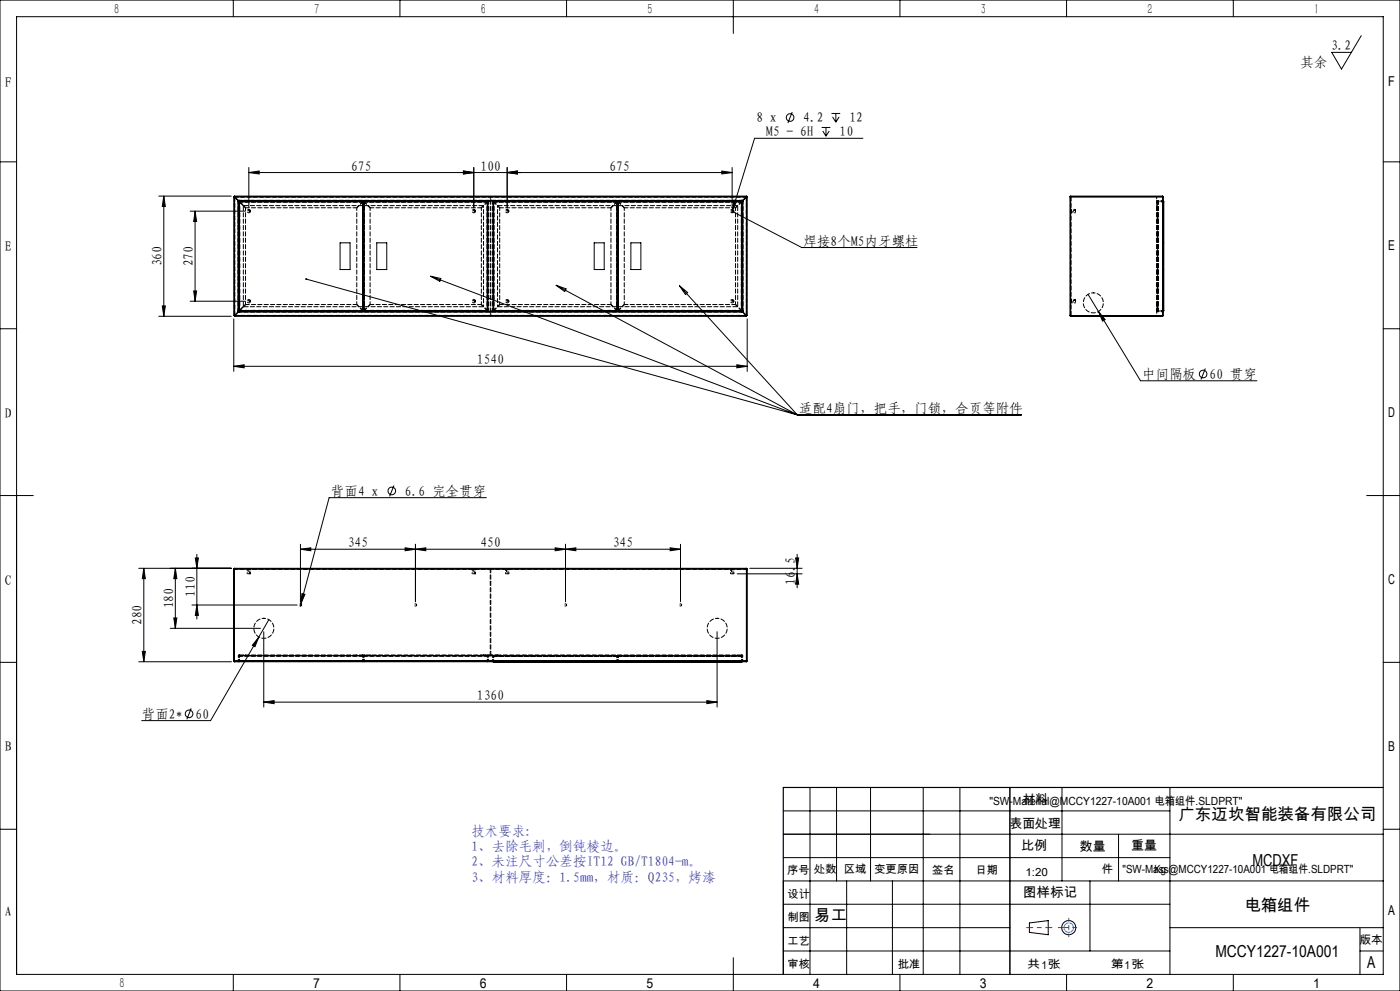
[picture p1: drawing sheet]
<svg xmlns="http://www.w3.org/2000/svg" width="420mm" height="297mm" viewBox="0 0 420 297" stroke-linecap="round" stroke-linejoin="round" font-family="sans-serif">
<g fill="none" stroke="#000" stroke-width=".3">
<path d="M0 0h420v297h-420zM5 5h410v287h-410zM70 0v5M120 0v5M170 0v5M220 0v10M270 0v5M320 0v5M370 0v5M408.4 10.7l-6 10-2.9-5h5.9M237.7 33.6l-1.3 3.3M246.5 38.2h2.6"/>
<path d="M246.8 39.3l1 1.5M247.8 38.2v2.6M248.8 39.3l-1 1.5M249.4 34h2.7M249.8 35l1 1.6M250.8 34v2.6M251.7 35l-.9 1.6M0 48.5h5M47.6 58.8h21.8M49.1 58.8l.5 3.1h-.9zM49.1 58.8v36M70.1 59l.3 .1"/>
<path d="M70.1 59v35.6M70.1 59h.2M70.3 59l.1 .1M70.3 59h.1M70.3 58.8l.1 .2M70.3 58.8h153.6M70.3 58.8v36M70.4 59h.1M70.4 59.1l1.2 1.2-.2 .1M70.4 59h153.8M70.4 59l1.2 1.2 .1-.1M74.6 51.7l3.2-.4v.8z"/>
<path d="M74.6 50.2v12.1M74.6 51.7h145M139 51.3l3.1 .4-3.1 .4zM142.1 50.2v12.1M152.2 51.7l3-.4v.8zM152.2 50.2v12.1M216.5 51.3l3.1 .4-3.1 .4zM219.6 50.2v12.1M223.8 59l-1.2 1.2v-.1M223.9 59h.1M223.9 59v.1M223.9 58.8l-.1 .2"/>
<path d="M223.9 59.1l-1.2 1.2 .1 .1M223.9 58.8v36M224.2 59l-.3 .1M224.2 59v35.6M258.9 41.4h-32.5l-6.7 21.7M321 59h28M321 59v35.6M321.1 59h27.7M321.2 58.8l-.2 .2M321.2 58.8h27.6M321.2 58.8v36M347 58.9v.1"/>
<path d="M348.8 59l.2 .1M348.8 58.8l.2 .2M348.8 58.8v36M349 59v35.6M415 48.5h5M57 63.3h16.6M58.5 63.3l.5 3.1h-.9zM58.5 63.3v27M71.4 60.4h.2M71.4 60.4v32.8M71.6 60.4h.1M71.6 60.4v32.8"/>
<path d="M71.7 60.1v.2M71.7 60.3l.1 .1M71.7 60.3h150.9M71.7 60.4l.1 .1M71.7 60.1h150.9M71.7 60.4v.1M71.8 60.4h.1M102 72.8h3v8h-3zM108.8 60.4h.4M109 60.5l-.2-.2v33l.2-.2M109 60.5h.3M109 60.5v32.6"/>
<path d="M109.1 60.5h-37.5l.3-.2v33l-.3-.2h37.5M109.2 60.4l.1 .1M109.3 60.5h37.1h-.2v-.2v33v-.2h.2h-37.1M109.3 60.5v32.6M113 72.8h3v8h-3zM146.2 60.4h.2M146.4 60.3v33M147.9 60.3v33M147.9 60.4h.2M148.1 60.3l-.2 .2h74.7l-.2-.2v33l.2-.2h-74.7l.2 .2zM178.3 72.8h3v8h-3zM185 60.4h.5"/>
<path d="M185.3 60.5l.2-.2v33l-.2-.2M185.3 60.5h-.3v-.2v33v-.2h.3M185.3 60.5v32.6M189.3 72.8h3v8h-3zM219.7 63.1l-.1 .4M219.9 63.5l20.6 10.7h34.6M220.2 60l.9 .3-1.4 2.8zM222.4 60.4h.1M222.5 60.4h-.1M222.6 60.1v.2M222.6 60.3l-.1 .1M222.6 60.4v.1"/>
<path d="M222.6 60.4l-.1 .1M222.6 60.4h.2M222.6 60.4h.1M222.6 60.4v32.8M222.8 60.4v32.8M349 60.5h.1M349 60.3l.1 .2M349.1 60.5v32.6M0 98.5h5M47.6 94.8h21.8M48.7 91.7h.9l-.5 3.1zM57 90.3h16.6"/>
<path d="M58.1 87.2h.9l-.5 3.1zM70.1 95.6v15.7M70.1 94.6h.2M70.3 94.6h.1M70.3 94.8h153.6M70.4 94.5l-.3 .1M70.4 94.5l-.1 .1M70.4 94.6h.1M70.4 94.6h153.8M70.4 94.6l-.1 .2M71.4 93.2h.2M71.4 93.2l.2 .1-1.2 1.2"/>
<path d="M71.7 93.3v.2M71.7 93.1l-.1 .1M71.7 93.3h150.9M71.7 93.5l-.1-.1-1.2 1.2M71.7 93.5h150.9M71.7 93.1h.1M71.8 93.2l-.1 .1M71.8 93.2h.1M71.8 93.1h-.1M71.9 93.1l-.1 .1M91.9 83.6l147.3 40.8M108.8 93.2h.4"/>
<path d="M109 93.1h.3M109.3 93.1h-.1M129.2 82.8l110 41.6M129.2 82.8l3.1 .7-.4 .8zM146.2 93.2h.2M147.9 93.2h.2M166.9 85.5l72.3 38.9M166.9 85.5l2.9 1.1-.4 .8zM185 93.2h.5M203.9 85.7l35.3 38.7M203.9 85.7l2.4 2-.7 .6zM222.4 93.2h.1"/>
<path d="M222.4 93.1l.1 .1M222.5 93.2l.1 .1M222.5 93.1h.1M222.6 93.3v.2M222.6 93.1v.1M222.6 93.5v-.1l1.2 1.2M222.6 93.1h.1M222.6 93.2h.2M222.8 93.2l-.1 .1 1.2 1.2M223.8 94.6l.1 .2M223.8 94.6h.1M223.9 94.5l.3 .1"/>
<path d="M223.9 94.5v.1M224.2 95.6v15.7M321 94.6h28M321 94.6l.2 .2M321.1 94.6h27.7M321.2 94.8h27.6M326.4 88.2l15.8 25.9h34.9M329.5 93.3l2 2.5-.7 .4zM347 94.6h.1M349 94.5l-.2 .1M349 94.6l-.2 .2M349 93.1h.1"/>
<path d="M349.1 93.1l-.1 .2M415 98.5h5M70.1 109.8l3.1-.5v.9zM70.1 109.8h154.1M221.1 109.3l3.1 .5-3.1 .4zM361.6 110.5l-1.3 3.2M239.2 124.4h67.2M0 148.5h10M118.2 145.5l-1.3 3.3M145.9 149.2h-47.2l-8.5 31.8M410 148.5h10M41.6 170.3h27.8"/>
<path d="M43.1 170.3l.5 3.1h-.9zM43.1 170.3v28M52.6 170.3l.5 3.1h-1zM52.6 170.3v18M58.6 167.2h.9l-.4 3.1zM59.1 166.1v19.4M70.1 170.5v27.6M70.1 170.5h154.1M70.4 170.3v28M70.4 170.5v27.8M70.4 170.3l-.3 .2M70.4 170.3h153.5"/>
<path d="M90.1 164.6l3.1-.4v.9zM90.1 163.1v17.2M90.1 164.6h114.1M90.6 177.9l.9 .2-1.3 2.9zM121.5 164.2l3.1 .4-3.1 .5zM124.6 164.6l3.1-.4v.9zM124.6 163.1v17.2M166.5 164.2l3.2 .4-3.2 .5zM169.7 164.6l3.1-.4v.9zM169.7 163.1v17.2M201 164.2l3.2 .4-3.2 .5zM204.2 163.1v17.2"/>
<path d="M221.2 172h19.4M223.9 170.3l-.1 28M223.9 170.5v27.8M223.9 170.3l.3 .2M224.2 170.5v27.6M224.9 170.3h15.7M238.7 167.2h.9l-.5 3.1zM239.1 172l.5 3.1h-.9zM239.1 166.1v10.1M0 198.5h5M41.6 198.3h27.8M42.7 195.2h.9l-.5 3.1z"/>
<path d="M51.1 188.3h27M52.1 185.2h1l-.5 3.1zM57.6 181.3h31.5M59.1 181.3l.4 3.1h-.9zM70.1 198.1l.3 .2M70.1 198.1h154.1M70.4 198.3h153.5M77.6 190.9l-1.1 2.9-.8-.4zM79.1 189.3v22.6M80.6 185.7l-17.4 30.3h-20.7M90.2 181l-.1 .6M147.9 198.3l.2 .2"/>
<path d="M148.1 198.3v.2M148.1 198.5h36.9M185 198.5h.5M185 198.3v.2M185.5 198.3v.2M185.5 198.5h36.9M215.1 189.3v22.6M222.4 198.3v.2M222.6 198.3l-.2 .2M224.2 198.1l-.3 .2M415 198.5h5M57.4 212.3l-1.3 3.3"/>
<path d="M79.1 210.4l3.1-.4v.9zM79.1 210.4h136M212.1 210l3 .4-3 .5zM243 236v56M251 236v28M261.2 236v28M277 236v56M288 236v56M303 236v56M318.6 236v28M351 236v56M0 248.5h5"/>
<path d="M235 257h116M235 243h116M335.6 250v14M415 248.5h5M415 250h-180M235 271h116M235 278h68M254 264v28M267.7 264v28M308.8 276.6l5.7-.7v4.2l-5.7-.7zM327 264v21M351 278h64"/>
<path d="M408 278v14M415 264h-180v28M70 292v5M120 292v5M170 292v5M220 287v10M235 285h116M270 292v5M320 292v5M370 292v5M408 285h7"/>
<circle cx="237" cy="35.2" r="1.14"/>
<circle cx="360.9" cy="112.1" r="1.15"/>
<circle cx="117.5" cy="147.1" r="1.15"/>
<circle cx="56.7" cy="213.9" r="1.15"/>
<circle cx="320.6" cy="278" r="2.12"/>
</g>
<circle cx="320.6" cy="278" r="1.41" fill="none" stroke="#0080ff" stroke-width=".3"/>
<path d="M415 236h-180v56" fill="none" stroke="#000" stroke-width=".35"/>
<path d="M320.6 280.8v-5.6" fill="none" stroke="#f00" stroke-width=".3" stroke-dasharray="6.3 1.3 1.3 1.3" stroke-dashoffset="5.5"/>
<path d="M317.5 278h6.6" fill="none" stroke="#f00" stroke-width=".3" stroke-dasharray="6.3 1.3 1.3 1.3" stroke-dashoffset="3.3"/>
<path d="M308 278h7.6" fill="none" stroke="#f00" stroke-width=".3" stroke-dasharray="6.3 1.3 1.3 1.3" stroke-dashoffset="4.4"/>
<g fill="#000">
<path d="M74.6 51.7l3.2-.4v.8zM139 51.3l3.1 .4-3.1 .4z"/>
<path d="M139 51.3l3.1 .4-3.1 .4zM152.2 51.7l3-.4v.8z"/>
<path d="M152.2 51.7l3-.4v.8zM216.5 51.3l3.1 .4-3.1 .4z"/>
<path d="M58.5 63.3l.5 3.1h-.9zM58.1 87.2h.9l-.5 3.1z"/>
<path d="M220.2 60l-.5 3.1 1.4-2.8zM329.5 93.3l1.3 2.9 .7-.4zM77.6 190.9l-1.9 2.5 .8 .4zM90.6 177.9l-.4 3.1 1.3-2.9zM90.1 164.6l3.1-.4v.9zM121.5 164.2l3.1 .4-3.1 .5zM124.6 164.6l3.1-.4v.9zM166.5 164.2l3.2 .4-3.2 .5zM169.7 164.6l3.1-.4v.9zM201 164.2l3.2 .4-3.2 .5z"/>
<path d="M48.7 91.7h.9l-.5 3.1zM49.1 58.8l.5 3.1h-.9z"/>
<path d="M91.7 83.4l.2 .2h-.3a.29 .29 0 0 0 .3 .3 .29 .29 0 0 0 .2-.4 .29 .29 0 0 0-.4-.1zM219.7 63.3l.2 .2-.2-.1a.3 .3 0 0 0 .3 .4 .3 .3 0 0 0 .2-.5 .3 .3 0 0 0-.5 0z"/>
<path d="M70.1 109.8l3.1-.5v.9zM221.1 109.3l3.1 .5-3.1 .4z"/>
<path d="M58.6 167.2h.9l-.4 3.1zM59.1 181.3l.4 3.1h-.9zM43.1 170.3l.5 3.1h-.9zM42.7 195.2h.9l-.5 3.1zM52.6 170.3l.5 3.1h-1zM52.1 185.2h1l-.5 3.1z"/>
<path d="M239.1 172l.5 3.1h-.9zM238.7 167.2h.9l-.5 3.1z"/>
<path d="M79.1 210.4l3.1-.4v.9zM212.1 210l3 .4-3 .5z"/>
</g>
<g fill="none" stroke="#000" stroke-width=".3" stroke-dasharray="1.3 .6" stroke-dashoffset=".3">
<path d="M71.9 60.4h36.9M71.9 60.3h36.9M72 60.5h36.7M72 60.5l1.7 1.8M73.7 62.3l-1.8-1.7M107 62.3l1.7-1.8M108.7 60.5h-36.7M108.8 60.5h-36.9M108.8 60.6l-1.8 1.7M109.3 60.4h36.9M109.3 60.3h36.9M109.3 60.5h36.8"/>
<path d="M109.3 60.5l1.8 1.8M111 62.3l-1.7-1.7M144.3 62.3l1.8-1.8M146.1 60.5h-36.8M146.2 60.5h-36.9M146.2 60.6l-1.8 1.7M147.1 60.3v33M148.1 60.4h37M148.1 60.3h37M148.2 60.5h36.8M148.2 60.5l1.8 1.8M149.9 62.3l-1.8-1.7"/>
<path d="M183.2 62.3l1.8-1.8M185 60.5h-36.8M185.1 60.5h-37M185.1 60.6l-1.8 1.7M185.5 60.4h36.9M185.5 60.3h36.9M185.6 60.5h36.8M185.6 60.5l1.8 1.8M187.3 62.3l-1.8-1.7M220.6 62.3l1.8-1.8M222.4 60.5h-36.8M222.4 60.5h-36.9"/>
<path d="M222.4 60.6l-1.7 1.7M71.9 93h36.9M71.9 93l1.8-1.8M72 93h36.7M73.7 91.3l-1.7 1.7M107 91.2l1.8 1.8M108.7 93h-36.7M108.7 93l-1.7-1.7M108.8 93.1h-36.9M108.8 93.2h-36.9M109.3 93h36.9M109.3 93l1.7-1.8"/>
<path d="M109.3 93h36.8M111.1 91.3l-1.8 1.7M144.4 91.2l1.8 1.8M146.1 93h-36.8M146.1 93l-1.8-1.7M146.2 93.1h-36.9M146.2 93.2h-36.9M146.6 93.3v-33M147.2 93.3v-33M147.8 93.3v-33M148.1 93h37M148.1 93l1.8-1.8"/>
<path d="M148.2 93h36.8M150 91.3l-1.8 1.7M183.3 91.2l1.8 1.8M185 93h-36.8M185 93l-1.8-1.7M185.1 93.1h-37M185.1 93.2h-37M185.5 93h36.9M185.5 93l1.8-1.8M185.6 93h36.8M187.4 91.3l-1.8 1.7M220.7 91.2l1.7 1.8"/>
<path d="M222.4 93h-36.8M222.4 93l-1.8-1.7M222.4 93.1h-36.9M222.4 93.2h-36.9M71.9 198.1h36.9M71.9 196.5h36.9M108.8 196.5h-36.9M108.8 198.1h-36.9M109.3 198.1h36.9M109.3 196.5h36.9M146.2 196.5h-36.9M146.2 198.1h-36.9"/>
<path d="M148.1 198.2h37M148.1 196.7h37M148.2 196.6h36.8M185.1 196.7h-37M185.1 198.2h-37M185.5 198.2h36.9M185.5 196.7h36.9M185.6 196.6h36.8M222.4 196.7h-36.9M222.4 198.2h-36.9"/>
</g>
<g fill="none" stroke="#000" stroke-width=".3" stroke-dasharray="1.3 .6" stroke-dashoffset=".4">
<path d="M70.5 59h76.6M147.2 59h76.7M71.5 60.3v32.9M222.9 60.3v32.9M347.2 60.3v32.9M348.8 60.3v32.9M71.4 93.2v-32.9M147.1 94.5h-76.6M222.8 93.2v-32.9M223.9 94.5h-76.7M348.8 93.2v-32.9M70.4 170.5h76.7"/>
<path d="M147.1 170.5h-76.7M147.2 170.5h76.7M223.9 170.5h-76.7M71.7 198.1h74.7M146.4 196.5h-74.7M147.9 198.1h74.7M147.9 196.5h74.7M149.3 196.3h-4.2M222.6 196.5h-74.7M222.6 198.1h-74.7"/>
</g>
<g fill="none" stroke="#000" stroke-width=".3" stroke-dasharray="1.3 .6" stroke-dashoffset=".5">
<path d="M71.7 60h150.9M71.7 60.4v32.7M73.7 62.3v28.9M108.9 60.5v32.5M111 62.3v28.9M146.3 60.5v32.5M149.9 62.3v28.9M185.1 60.5v32.5M187.3 62.3v28.9M222.5 60.5v32.5M222.6 60.5v32.5M222.6 60.1h-150.9"/>
<path d="M322.6 62.8v1M347 60.4v32.7M347.2 60.5v32.5M347.4 60.5v32.5M348.8 60.5v32.5M348.8 60.4v32.7M348.9 60.5v32.5M71.7 93.4h150.9M71.7 93v-32.5M71.8 93v-32.5M107 91.2v-28.9M109.2 93v-32.5"/>
<path d="M144.4 91.2v-28.9M148.1 93v-32.5M183.3 91.2v-28.9M185.4 93v-32.5M220.7 91.2v-28.9M222.6 93.1v-32.7M222.6 93.5h-150.9M322.6 89.8v1M347.1 93.1v-32.7M347.2 93v-32.5M347.2 93.1v-32.7M347.4 93v-32.5"/>
<path d="M348.8 93v-32.5M348.8 93.1v-32.7M348.9 93v-32.5M75.2 172h-1M142.7 172h-1M152.7 172h-1M220.2 172h-1M71.8 196.5h74.6M147.9 196.5h74.6M222.6 198.1h-150.9M222.6 196.5h-150.9"/>
</g>
<g fill="none" stroke="#000" stroke-width=".3" stroke-dasharray="1.3 .6">
<path d="M70.4 58.8v.2M70.4 59h-.2M223.9 59v35.5M223.9 59v-.2M224 59v35.5M224.2 59h-.3M321.1 59h-.1M321.2 59v35.5M348.8 59v.1M348.8 59.1v-.1M348.8 60h.2M349 59.1h-.2"/>
<path d="M71.7 60.1l.1 .2M71.7 60.4l-.2-.1M71.9 60.3l.1 .2M71.9 60.4l.1 .1M71.9 60.6l-.2-.1M71.9 60.6l-.1-.1M75.2 63.3a.5 .5 0 0 0-.8-.5 .5 .5 0 0 0-.1 .8 .5 .5 0 0 0 .8-.2l.1-.1M108.7 60.5l.1-.2M108.7 60.5l.1-.1M108.9 60.5l-.1 .1M109 60.5l-.2 .1M109.3 60.3v.2"/>
<path d="M109.3 60.4v.1M109.3 60.6l-.3-.1M109.3 60.6l-.1-.1M142.7 63.3a.5 .5 0 0 0-.8-.5 .5 .5 0 0 0-.1 .8 .5 .5 0 0 0 .8-.2l.1-.1M145.1 60.3h.1M146.1 60.5l.1-.2M146.1 60.5l.1-.1M146.3 60.5l-.1 .1M146.4 60.5l-.2 .1M148.1 60.3l.1 .2M148.1 60.4l.1 .1M148.1 60.6l-.2-.1"/>
<path d="M148.1 60.6v-.1M149.3 60.3h.1M152.7 63.3a.5 .5 0 0 0-.8-.5 .5 .5 0 0 0-.1 .8 .5 .5 0 0 0 .8-.2l.1-.1M185 60.5l.1-.2M185 60.5l.1-.1M185.1 60.5v.1M185.3 60.5l-.2 .1M185.5 60.3l.1 .2M185.5 60.4l.1 .1M185.5 60.6l-.2-.1M185.5 60.6l-.1-.1M220.2 63.3a.5 .5 0 0 0-.8-.5 .5 .5 0 0 0-.1 .8 .5 .5 0 0 0 .8-.2l.1-.1"/>
<path d="M222.4 60.5v-.1M222.4 60.5v-.2M222.5 60.5l-.1 .1M222.5 60.3l.1-.2M222.7 60.5l-.3 .1M222.8 60.3l-.2 .1M321.3 63.3l.1 .2M321.4 63.1v.4M321.4 63.1l-.1 .2M347 60.4l.2-.1M347 60.3h.1M347 60.4h.1"/>
<path d="M347 61.6h.1M347 60.3v.1M347 60.6l.2-.1M347 60.5h.1M347 60.6h.1M347 62.3h.1M347.1 60.4l.1-.1M347.1 60.3v.1M347.1 61.7h-.1M347.1 60.6l.1-.1M347.1 62.3h-.1M347.1 60.6l.3-.1"/>
<path d="M347.1 60.5h.2M347.1 60.6h.2M347.1 62.3h.2M347.2 60.1l-.2 .2M347.2 60.3v-.2M347.2 60.3h-.1M347.2 60.3l-.2 .2M347.2 60.4v-.1M347.2 60.4l-.1 .1M347.3 60.6l.1-.1M347.3 60.5v.1M347.3 62.3h-.2"/>
<path d="M347.4 60.4v-.1M347.4 60.4l-.1 .1M347.4 60.3l-.3 .2M348.8 60.1v.2M348.8 60.3l.2-.3M348.8 60.1v-.1M348.8 60.5h.2M348.8 60.3v.1M348.8 60.5h.1M348.8 60.2h.2M348.8 60.3h.2M348.8 60.3h.1"/>
<path d="M348.8 60.5v-.1M348.8 72.8h.2M348.9 60.5h.1M348.9 60.3v.1M348.9 60.4h-.1M349 60.3h-.2M349 60.5l-.2-.2M349 60.5h.1M349 60.3h-.1M349 60.5l-.1-.1M349 72.8h.1M70.2 94.5h.2"/>
<path d="M70.3 94.5v-35.5M70.4 94.5v-35.5M70.4 94.5v.3M71.5 93.2l.2-.1M71.7 93h.2M71.8 93.2l-.1 .2M71.8 93h.1M72 93l-.1 .3M72 93l-.1 .1M75.2 90.3a.5 .5 0 0 0-.8-.5 .5 .5 0 0 0-.1 .8 .5 .5 0 0 0 .8-.2l.1-.1M76.2 94.6v.2M82.2 94.8v-.2"/>
<path d="M89.8 94.6v.2M90.5 94.8v-.2M108.8 93h.2M108.8 93h.1M108.8 93.3l-.1-.3M108.8 93.1l-.1-.1M109 93h.3M109.2 93h.1M109.3 93v.3M109.3 93v.1M124.3 94.6v.2M125 94.8v-.2"/>
<path d="M142.7 90.3a.5 .5 0 0 0-.8-.5 .5 .5 0 0 0-.1 .8 .5 .5 0 0 0 .8-.2l.1-.1M145.1 93.2v.1M146.2 93h.2M146.2 93h.1M146.2 93.3l-.1-.3M146.2 93.1l-.1-.1M147.1 93.8h.1M147.2 87.8h-.1M147.9 93h.2M148.1 93h.1M148.2 93l-.1 .3M148.2 93l-.1 .1"/>
<path d="M149.3 93.3v-.1M152.7 90.3a.5 .5 0 0 0-.8-.5 .5 .5 0 0 0-.1 .8 .5 .5 0 0 0 .8-.2l.1-.1M169.3 94.6v.2M170 94.8v-.2M185.1 93h.2M185.1 93h.1M185.1 93.3l-.1-.3M185.1 93.1l-.1-.1M185.3 93h.2M185.4 93h.1M185.6 93l-.1 .3M185.6 93l-.1 .1"/>
<path d="M203.8 94.6v.2M204.5 94.8v-.2M212.2 94.6v.2M218.2 94.8v-.2M220.2 90.3a.5 .5 0 0 0-.8-.5 .5 .5 0 0 0-.1 .8 .5 .5 0 0 0 .8-.2l.1-.1M222.4 93h.1M222.4 93h.3M222.4 93.1v-.1M222.4 93.3v-.3M222.6 93.1l.2 .1M222.6 93.4l-.1-.2M223.9 94.5h.3"/>
<path d="M223.9 94.8v-.3M321.1 94.5h-.1M321.1 94.5v-35.5M321.2 94.5v-35.5M321.3 90.3l.1 .2M321.4 90.1v.4M321.4 90.1l-.1 .2M331.7 94.6v.2M332.3 94.8v-.2M336 94.6v.2M342 94.8v-.2M347 93.2h.1"/>
<path d="M347 93.2l.2 .2M347 93.1h.1M347 93.1v.1M347 91.8h.1M347 93.2v.1M347 93h.1M347 93l.2 .3M347 91.2h.1M347 93.3h.1M347.1 93.2l.1 .1M347.1 91.9h-.1M347.1 93.1v.1"/>
<path d="M347.1 93l.1 .1M347.1 91.3h-.1M347.1 93l.3 .3M347.1 93h.2M347.1 91.2h.2M347.2 93.2l-.2-.1M347.2 93.2l-.1-.1M347.2 93.3v.1M347.2 93h-.2M347.2 93h-.1M347.2 93.1v.2M347.3 93l.1 .1"/>
<path d="M347.3 91.3h-.2M347.3 93h.1M347.4 93h-.3M347.4 93h-.1M347.4 93.1v.2M348.8 94.5v-35.5M348.8 93.2h.1M348.8 93.4v-.1M348.8 93.3l.2-.3M348.8 93.3v-.2M348.8 93.1v-.1M348.8 93h.1"/>
<path d="M348.8 94.5h.1M348.8 93.3h.2M348.8 93.2h.2M348.8 93.6h.2M348.8 93.5h.2M348.8 93.5v-.1M348.8 93h.2M348.8 80.8h.2M348.9 93.1h-.1M348.9 93.3v-.2M348.9 93.1l.1-.1M348.9 93.3h.1"/>
<path d="M349 93h-.1M349 94.5h-.2M349 93.5l-.2-.2M349 93.3h-.2M349 93h-.2M349 93h.1M349 80.8h.1M70.4 170.5v-.2M74.7 170.6l-.3 .2M74.9 170.8h-.5M74.9 170.8l-.2-.2M142.2 170.6l-.3 .2"/>
<path d="M142.4 170.8h-.5M142.4 170.8l-.2-.2M147.1 170.5h.1M147.2 170.5h.1M147.2 174.3h-.1M152.2 170.6l-.3 .2M152.4 170.8h-.5M152.4 170.8l-.2-.2M219.7 170.6l-.3 .2M219.9 170.8h-.5M219.9 170.8l-.2-.2M223.9 170.5v-.2"/>
<path d="M70.4 198.2h.1M70.5 198.2l-.1-.1M70.5 198.3v-.1M71.4 198.2v.1M71.4 198.3l.3-.2M71.4 198.2l.1-.1M71.5 198.1h.2M71.6 198.2v.1M71.7 198.2v.1M71.7 196.5h-.2M71.7 198.1h.1M71.7 198.1l.2 .2"/>
<path d="M71.7 198.1v.1M71.7 196.5l.1-.2M71.7 196.5h.1M71.7 196.3v.2M71.7 196.3l-.2 .2M71.8 196.3v.2M71.8 196.3h-.1M71.8 196.5h-.1M71.8 198.1l.1 .1M71.9 196.5l.1-.2M71.9 196.5h.1M71.9 198.3v-.2"/>
<path d="M71.9 198.2v.1M71.9 196.3l-.2 .2M71.9 196.3v.2M71.9 196.5h-.1M72 196.3v.2M73 196.5v-.2M73.1 196.3v.2M73.7 196.5v-.2M73.7 196.3v.2M102 198.2v.1M105 198.2v.1M107 196.5v-.2"/>
<path d="M107 196.3v.2M108.7 196.3l.1 .2M108.7 196.5h.1M108.7 196.3v.2M108.8 198.2v.1M108.8 196.3v.2M108.8 198.3l.2-.2M108.8 198.2l.1-.1M108.8 198.1v.2M108.9 196.5h.1M108.9 196.5h-.1M109 196.5l-.2-.2"/>
<path d="M109 198.1h-.1M109 198.1h.2M109 198.1l.3 .2M109.2 196.5h-.2M109.2 198.1l.1 .1M109.3 196.5v-.2M109.3 196.5h.1M109.3 198.3v-.2M109.3 198.2v.1M109.3 196.3v.2M109.3 196.5h-.1M109.3 196.3l-.3 .2"/>
<path d="M111 196.5v-.2M111.1 196.3v.2M113 198.2v.1M116 198.2v.1M144.3 196.5v-.2M144.4 196.3v.2M145.1 196.3h.1M145.1 196.5v-.2M146.1 196.3l.1 .2M146.1 196.5h.1M146.1 196.3v.2M146.2 198.2v.1"/>
<path d="M146.2 196.3v.2M146.2 198.3l.2-.2M146.2 198.2l.1-.1M146.2 198.1v.2M146.3 196.5h.1M146.3 196.5h-.1M146.4 198.1h.2M146.4 198.3v-.2M146.4 196.5h.1M146.4 196.5l-.2-.2M146.4 198.1h-.1M146.6 198.2v-.1"/>
<path d="M146.6 196.5h.1M147.1 180.3h.1M147.2 196.3h-.1M147.8 198.1h.1M147.8 198.1v.1M147.8 196.5h.1M147.9 196.5h.1M147.9 198.1v.2M147.9 198.2h.2M147.9 198.2v.1M148.1 196.7h-.2M148.1 198.2v.1"/>
<path d="M148.1 196.7l.1-.2M148.1 196.7l.1-.1M148.1 198.3v-.1M148.1 198.3v.2M148.1 196.5v.1M148.1 196.6v.1M148.1 196.5l-.2 .2M148.2 196.5v.1M148.2 196.6h-.1M149.3 196.3h.1M149.3 196.3v.2M149.9 196.6v-.1"/>
<path d="M150 196.5v.1M178.3 198.3v.2M181.3 198.3v.2M183.2 196.6v-.1M183.3 196.5v.1M185 196.5l.1 .2M185 196.6l.1 .1M185 196.5v.1M185.1 198.3v.2M185.1 196.5v.1M185.1 198.3v-.1M185.1 196.6h-.1"/>
<path d="M185.1 198.2v.1M185.1 196.7h.2M185.1 196.7v-.1M185.3 198.3v-.1M185.3 198.2h.1M185.3 198.2v.1M185.3 196.7l-.2-.2M185.3 198.2h-.2M185.4 196.7h-.1M185.4 198.2l.1 .1M185.5 196.7l.1-.2M185.5 196.7l.1-.1"/>
<path d="M185.5 198.3v-.1M185.5 198.3v.2M185.5 196.5v.1M185.5 196.6l-.1 .1M185.5 196.5l-.2 .2M185.6 196.5v.1M185.6 196.6h-.1M187.3 196.6v-.1M187.4 196.5v.1M189.3 198.3v.2M192.3 198.3v.2M220.6 196.6v-.1"/>
<path d="M220.7 196.5v.1M221.2 196.5v-.2M221.3 196.3v.2M222.4 196.5v.2M222.4 196.6v.1M222.4 196.5v.1M222.4 198.3v.2M222.4 198.3l.1-.1M222.4 196.6h.1M222.4 198.2v.1M222.5 196.7h.2M222.5 196.7l-.1-.1"/>
<path d="M222.5 196.3l.1 .2M222.5 196.5h.1M222.5 196.3v.2M222.6 196.3v.2M222.6 196.5h-.1M222.6 196.3h-.1M222.6 198.2v.1M222.6 198.2v-.1M222.6 198.3l.1-.1M222.7 196.5h.1M222.7 196.5h-.1M222.7 198.1l.2 .2"/>
<path d="M222.7 196.7l-.3-.2M222.7 198.2h-.2M222.7 198.1v.1M222.7 198.2v.1M222.8 196.5l-.2-.2M222.8 198.1h-.1M222.8 198.1l.1 .1M222.9 198.2v.1M223 198.2v.1M223.9 198.3v-.1M223.9 198.2h.1M223.9 198.1v.1"/>
</g>
<g fill="none" stroke="#000" stroke-width=".3" stroke-dasharray="1.3 .6" stroke-dashoffset=".1">
<path d="M70.4 58.9h153.5M70.4 59.1v35.4M70.4 59h153.5M223.9 59h-153.4M223.9 59.1v35.4M348.8 59.1v35.4M70.4 94.5v-35.4M70.5 94.5h153.4M223.9 94.5v-35.4M223.9 94.5h-153.5M223.9 94.6h-153.5M223.9 170.5h-153.5"/>
<path d="M70.4 198.1h153.5M147.1 196.3v-25.8M147.2 196.3v-25.8M223.9 198.2h-153.4"/>
</g>
<g fill="none" stroke="#000" stroke-width=".3" stroke-dasharray="1.3 .6" stroke-dashoffset=".2">
<path d="M107 62.3h-33.3M144.3 62.3h-33.2M145.1 60.3h-73.3M183.2 62.3h-33.2M220.6 62.3h-33.2M222.5 60.3h-73.2M71.8 93.2h73.3M73.7 91.3h33.3M111.1 91.3h33.2M149.3 93.2h73.2M150 91.3h33.2M187.4 91.3h33.2"/>
<path d="M71.8 196.5h37.1M71.8 198.1h37.1M108.9 198.1h-37.1M109.2 196.5h37.1M109.2 198.1h37.1M145.1 196.3h-73.3M146.3 198.1h-37.1M222.5 196.3h-73.2"/>
</g>
<g fill="none" stroke="#000" stroke-width=".3" stroke-dasharray="1.3 .6" stroke-dashoffset=".6">
<path d="M347 59v1.3M348.8 59v1.3M71.9 60.5v32.5M71.9 60.6v32.4M108.8 60.6v32.4M109.3 60.5v32.5M109.3 60.6v32.4M146.2 60.6v32.4M146.6 60.3h1.2M148.1 60.5v32.5M148.1 60.6v32.4M185.1 60.6v32.4"/>
<path d="M185.5 60.5v32.5M185.5 60.6v32.4M222.4 60.6v32.4M321.4 63.5h1.2M322.6 63.1h-1.2M71.9 93v-32.4M108.8 93v-32.5M108.8 93v-32.4M109.3 93v-32.4M146.2 93v-32.5M146.2 93v-32.4M147.8 93.2h-1.2"/>
<path d="M148.1 93v-32.4M185.1 93v-32.5M185.1 93v-32.4M185.5 93v-32.4M222.4 93v-32.5M222.4 93v-32.4M321.4 90.5h1.2M322.6 90.1h-1.2M347 93.3v1.2M347.3 93v-32.4M348.8 93.3v1.2M74.4 170.8v1.2"/>
<path d="M74.9 172v-1.2M141.9 170.8v1.2M142.4 172v-1.2M151.9 170.8v1.2M152.4 172v-1.2M219.4 170.8v1.2M219.9 172v-1.2M71.7 198.1h-1.3M90.5 181.3a.33 .33 0 0 0-.5-.3 .33 .33 0 0 0-.1 .5 .33 .33 0 0 0 .6-.1v-.1M125 181.3a.33 .33 0 0 0-.5-.3 .33 .33 0 0 0-.1 .5 .33 .33 0 0 0 .6-.1v-.1M145.1 196.3h2M146.4 196.5h76.2"/>
<path d="M146.6 198.1h1.2M146.6 196.5h1.2M147.2 196.3h2.1M147.8 196.5h-1.2M147.8 198.1h-1.2M170 181.3a.33 .33 0 0 0-.5-.3 .33 .33 0 0 0-.1 .5 .33 .33 0 0 0 .6-.1v-.1M204.5 181.3a.33 .33 0 0 0-.5-.3 .33 .33 0 0 0-.1 .5 .33 .33 0 0 0 .6-.1v-.1"/>
</g>
<path d="M145.1 61.6h-72M221.2 61.6h-71.9M73.1 91.9h72M149.3 91.9h71.9" fill="none" stroke="#000" stroke-width=".3" stroke-dasharray="1.3 .6" stroke-dashoffset="-.1"/>
<g fill="none" stroke="#000" stroke-width=".3" stroke-dasharray="1.3 .6" stroke-dashoffset=".8">
<path d="M71.9 60.4l1.2 1.2M73 61.7l-1.2-1.2M321.1 63.8h1.5M322.6 62.8h-1.5M347.2 60.3h1.6M347.2 60.5h1.6M348.8 60.3h-1.6M348.8 60.1h-1.6M348.8 60.4h-1.6M71.8 93l1.2-1.2M73.1 91.9l-1.2 1.2M321.1 90.8h1.5"/>
<path d="M322.6 89.8h-1.5M347.2 93.4h1.6M347.2 93.3h1.6M347.2 93h1.6M348.8 93.2h-1.6M348.8 93.1h-1.6M74.2 170.5v1.5M75.2 172v-1.5M141.7 170.5v1.5M142.7 172v-1.5M151.7 170.5v1.5M152.7 172v-1.5"/>
<path d="M219.2 170.5v1.5M220.2 172v-1.5M71.5 196.5v1.6M71.7 196.5v1.6M71.7 198.1v-1.6M71.8 198.1v-1.6M71.9 198.1v-1.6M108.8 198.1v-1.6M108.9 198.1v-1.6M109 198.1v-1.6M109.2 198.1v-1.6M109.3 198.1v-1.6"/>
<path d="M146.2 198.1v-1.6M146.3 198.1v-1.6M146.4 198.1v-1.6M146.6 198.1v-1.6M147.8 196.5v1.6M147.9 196.5v1.6M148.1 198.2v-1.5M185.1 198.2v-1.5M185.3 198.2v-1.5M185.4 198.2v-1.5M185.5 198.2v-1.5M222.4 198.2v-1.5"/>
<path d="M222.5 198.2v-1.5M222.6 196.5v1.6M222.7 198.1v-1.6M222.8 198.1v-1.6"/>
</g>
<g fill="none" stroke="#000" stroke-width=".3" stroke-dasharray="1.3 .6" stroke-dashoffset=".7">
<path d="M147.1 58.9v1.4M74.9 63.3l-.2-.2-.3 .2 .3 .2 .2-.2M142.4 63.3l-.2-.2-.3 .2 .3 .2 .2-.2M147.2 60.3v-1.4M152.4 63.3l-.2-.2-.3 .2 .3 .2 .2-.2M219.9 63.3l-.2-.2-.3 .2 .3 .2 .2-.2M74.9 90.3l-.2-.2-.3 .2 .3 .2 .2-.2M142.4 90.3l-.2-.2-.3 .2 .3 .2 .2-.2M145.1 91.9v-30.3M147.1 93.3v1.3M147.2 94.6v-1.3M149.3 91.9v-30.3"/>
<path d="M152.4 90.3l-.2-.2-.3 .2 .3 .2 .2-.2M219.9 90.3l-.2-.2-.3 .2 .3 .2 .2-.2M328 87.8a3 3 0 0 0-2.7 4.4 3 3 0 0 0 5.2 .3 3 3 0 0 0-2.2-4.7h-.3M79.2 185.3a3 3 0 0 1 2.6 4.4 3 3 0 0 1-5.1 .3 3 3 0 0 1 2.1-4.7h.4M215.2 185.3a3 3 0 0 1 2.6 4.4 3 3 0 0 1-5.1 .3 3 3 0 0 1 2.1-4.7h.4M223.9 198.1h-76"/>
</g>
<path d="M73 61.7v30.1M221.3 91.8v-30.1" fill="none" stroke="#000" stroke-width=".3" stroke-dasharray="1.3 .6" stroke-dashoffset="-.2"/>
<g font-size="4.9">
<text x="353.6" y="245.7">广东迈坎智能装备有限公司</text>
<text x="375.8" y="259.5">MCDXF</text>
<text x="373.3" y="273">电箱组件</text>
<text x="244.3" y="276">易工</text>
<text x="364.6" y="286.8">MCCY1227-10A001</text>
<text x="410.1" y="290.1">A</text>
</g>
<g font-size="4.4">
<text x="34.2" y="4.1">8</text>
<text x="94.2" y="4.1">7</text>
<text x="144.2" y="4.1">6</text>
<text x="194.2" y="4.1">5</text>
<text x="244.2" y="4.1">4</text>
<text x="294.2" y="4.1">3</text>
<text x="344.2" y="4.1">2</text>
<text x="394.2" y="4.1">1</text>
<text x="35.9" y="296.2">8</text>
</g>
<g font-size="4.1">
<text x="399.3" y="15.1">3.2</text>
<text x="390.2" y="20.1">其余</text>
<text x="1.5" y="26">F</text>
<text x="416.5" y="25.8">F</text>
<text x="226.9" y="36.7">8 x</text>
<text x="229.9" y="40.9">M5 - 6H</text>
<text x="241" y="36.7">4.2</text>
<text x="251.9" y="40.9">10</text>
<text x="254.8" y="36.7">12</text>
<text x="105.4" y="51.1">675</text>
<text x="144.1" y="51.1">100</text>
<text x="182.9" y="51.1">675</text>
<text x="1.5" y="75.2">E</text>
<text x="241" y="73.6">焊接8个M5内牙螺柱</text>
<text x="416.5" y="75">E</text>
<text x="48.6" y="79.8" transform="rotate(-90 48.6 79.8)">360</text>
<text x="58" y="79.8" transform="rotate(-90 58 79.8)">270</text>
<text x="143.1" y="109.2">1540</text>
<text x="342.7" y="113.5">中间隔板</text>
<text x="362.8" y="113.5">60 贯穿</text>
<text x="1.5" y="125.2">D</text>
<text x="239.7" y="123.7">适配4扇门，把手，门锁，合页等附件</text>
<text x="416.5" y="125">D</text>
<text x="99.3" y="148.6">背面4 x</text>
<text x="121.5" y="148.6">6.6 完全贯穿</text>
<text x="104.4" y="164">345</text>
<text x="144.1" y="164">450</text>
<text x="183.9" y="164">345</text>
<text x="1.5" y="175.2">C</text>
<text x="58.5" y="178.9" transform="rotate(-90 58.5 178.9)">110</text>
<text x="238.6" y="175.2" transform="rotate(-90 238.6 175.2)">16.5</text>
<text x="416.5" y="175">C</text>
<text x="52" y="182.4" transform="rotate(-90 52 182.4)">180</text>
<text x="42.6" y="187.4" transform="rotate(-90 42.6 187.4)">280</text>
<text x="143.1" y="209.8">1360</text>
<text x="42.5" y="215.4">背面2*</text>
<text x="58.6" y="215.4">60</text>
<text x="1.5" y="225.2">B</text>
<text x="416.5" y="225">B</text>
<text x="307" y="268.9">图样标记</text>
<text x="1.5" y="274.5">A</text>
<text x="416.5" y="274.3">A</text>
<text x="94" y="296">7</text>
<text x="144" y="296">6</text>
<text x="194" y="296">5</text>
<text x="244" y="296">4</text>
<text x="294" y="296">3</text>
<text x="344" y="296">2</text>
<text x="394" y="296">1</text>
</g>
<g font-size="4.1" fill="#00f">
<text x="141.4" y="250.7">技术要求:</text>
<text x="141.4" y="255.2">1、去除毛刺，倒钝棱边。</text>
<text x="141.4" y="259.7">2、未注尺寸公差按IT12 GB/T1804-m。</text>
<text x="141.4" y="264.2">3、材料厚度：1.5mm，材质：Q235，烤漆</text>
</g>
<g font-size="3.9">
<text x="306.7" y="241.1">材料</text>
<text x="302.8" y="248.1">表面处理</text>
<text x="306.3" y="254.9">比例</text>
<text x="324" y="255.1">数量</text>
<text x="339.4" y="254.9">重量</text>
</g>
<text font-size="3.5" x="407.9" y="282.9">版本</text>
<g font-size="3.4">
<text x="296.8" y="241.1">&quot;SW-Material@MCCY1227-10A001 电箱组件.SLDPRT&quot;</text>
<text x="236.2" y="262">序号</text>
<text x="244.3" y="261.7">处数</text>
<text x="253.2" y="261.7">区域</text>
<text x="262.3" y="261.7">变更原因</text>
<text x="279.7" y="262">签名</text>
<text x="292.7" y="262">日期</text>
<text x="307.6" y="262.4">1:20</text>
<text x="330.5" y="261.7">件</text>
<text x="336.8" y="261.7">&quot;SW-Mass@MCCY1227-10A001 电箱组件.SLDPRT&quot;</text>
<text x="346.4" y="261.7">Kg</text>
<text x="236.2" y="269">设计</text>
<text x="236.2" y="276">制图</text>
<text x="236.2" y="283.2">工艺</text>
<text x="236.2" y="290">审核</text>
<text x="269.3" y="290">批准</text>
<text x="308.2" y="290.1">共 张</text>
<text x="312.4" y="290.3">1</text>
<text x="333.3" y="290.1">第 张</text>
<text x="337.4" y="290.3">1</text>
</g>
</svg>
